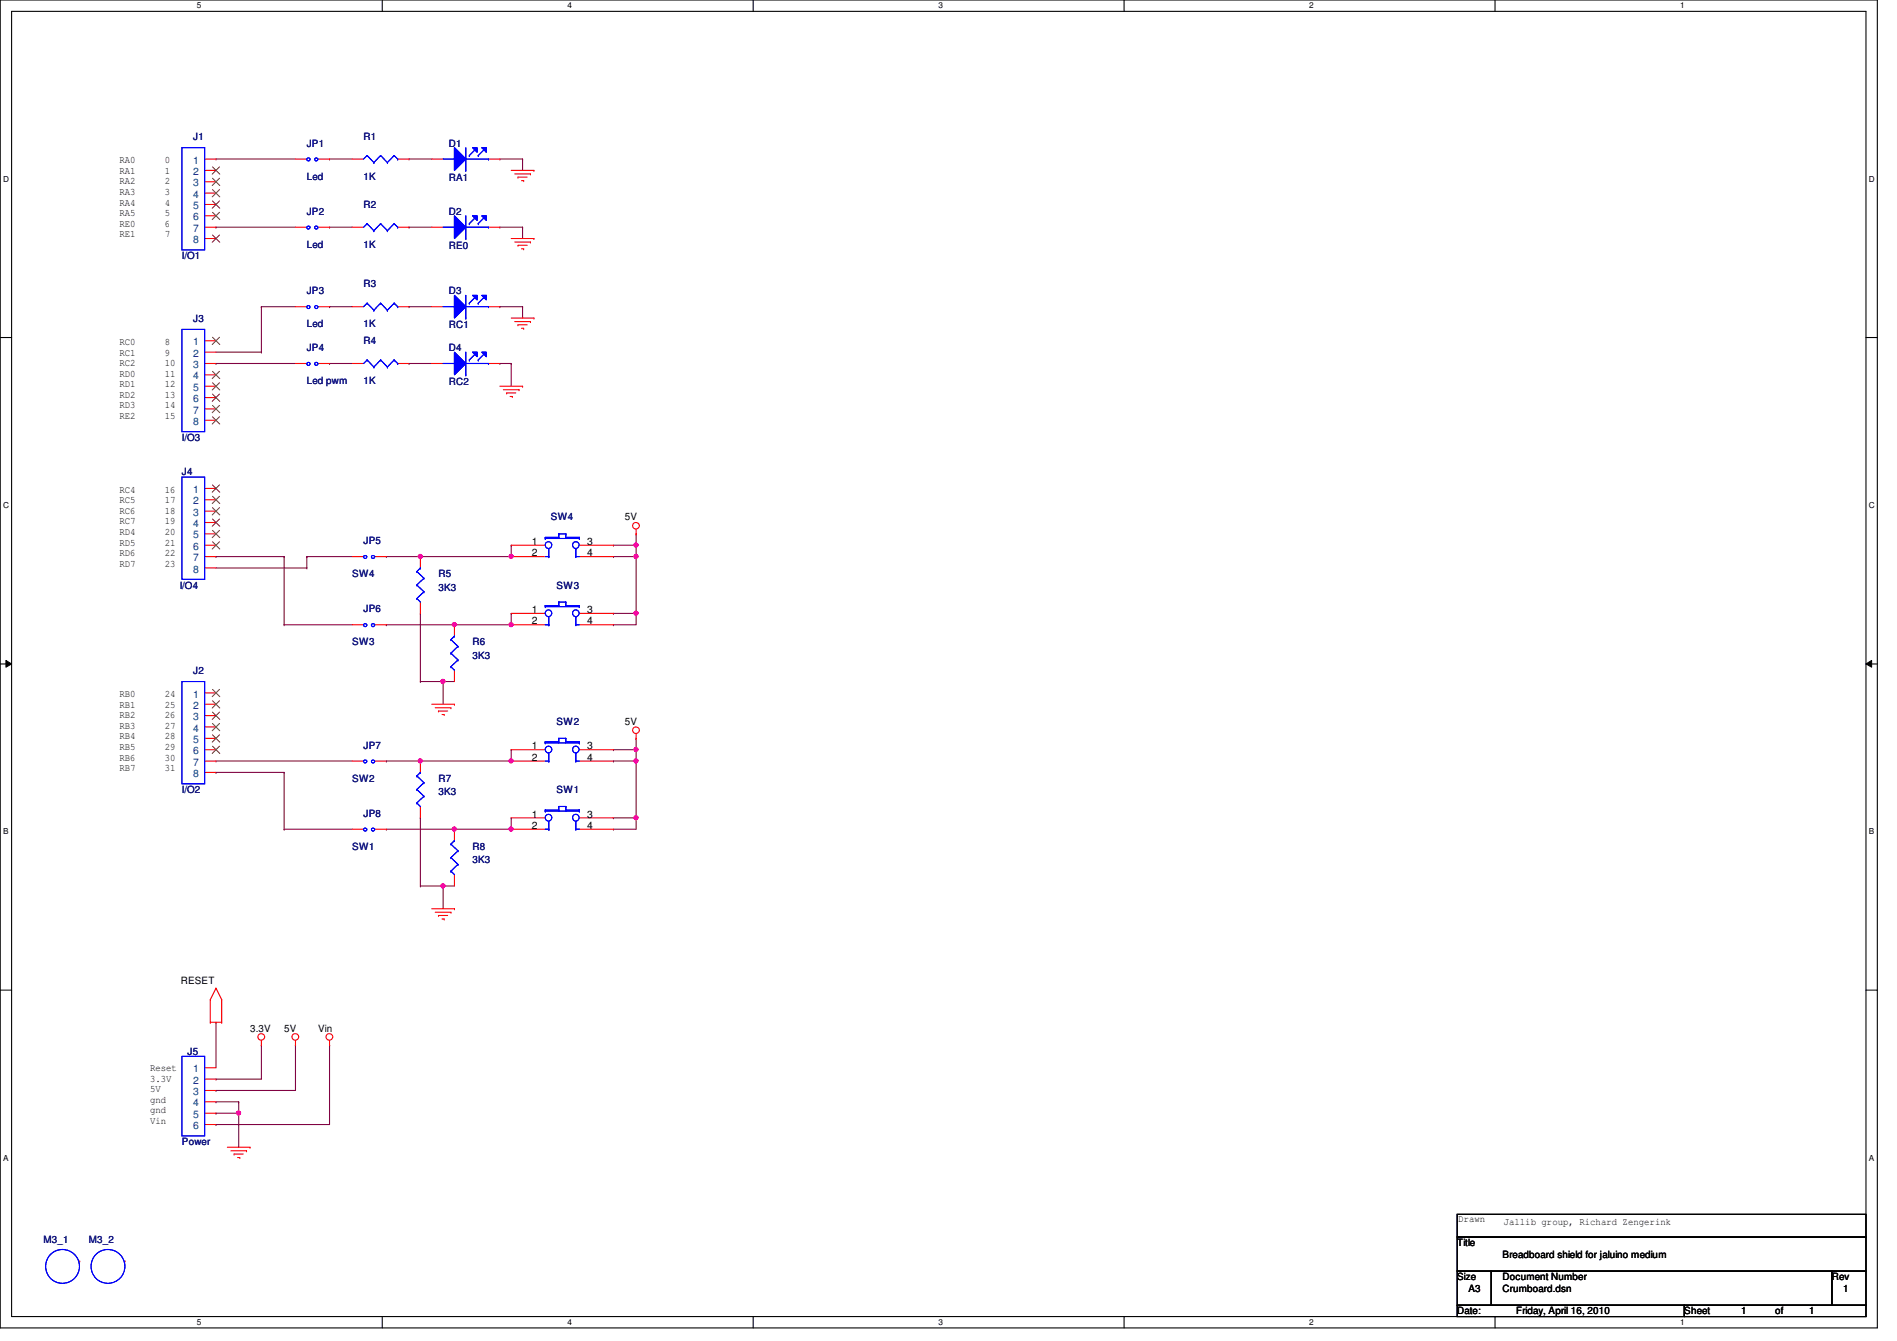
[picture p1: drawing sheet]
<svg xmlns="http://www.w3.org/2000/svg" width="297mm" height="210mm" viewBox="0 0 297 210" stroke-linecap="round" stroke-linejoin="round" font-family="sans-serif">
<path d="M0 0h294v207.9h-294zM1.8 1.8h290.4v204.3h-290.4z" fill="none" stroke="#000" stroke-width=".17"/>
<g fill="#fff">
<path d="M30.8 .2h.7v1.4h-.7z"/>
<path d="M30.8 206.2h.7v1.4h-.7z"/>
</g>
<path d="M59.9 0v1.8M59.9 206.1v1.8" fill="none" stroke="#000" stroke-width=".17"/>
<g fill="#fff">
<path d="M88.9 .2h.6v1.4h-.6z"/>
<path d="M88.9 206.2h.6v1.4h-.6z"/>
</g>
<path d="M117.9 0v1.8M117.9 206.1v1.8" fill="none" stroke="#000" stroke-width=".17"/>
<g fill="#fff">
<path d="M146.9 .2h.7v1.4h-.7z"/>
<path d="M146.9 206.2h.7v1.4h-.7z"/>
</g>
<path d="M176 0v1.8M176 206.1v1.8" fill="none" stroke="#000" stroke-width=".17"/>
<g fill="#fff">
<path d="M205 .2h.7v1.4h-.7z"/>
<path d="M205 206.2h.7v1.4h-.7z"/>
</g>
<path d="M234.1 0v1.8M234.1 206.1v1.8" fill="none" stroke="#000" stroke-width=".17"/>
<g fill="#fff">
<path d="M263.1 .2h.7v1.4h-.7z"/>
<path d="M263.1 206.2h.7v1.4h-.7z"/>
<path d="M.5 27.3h.9v1.4h-.9z"/>
<path d="M292.6 27.3h.9v1.4h-.9z"/>
<path d="M.5 78.4h.9v1.4h-.9z"/>
<path d="M292.6 78.4h.9v1.4h-.9z"/>
</g>
<path d="M0 52.8h1.8M292.2 52.8h1.8" fill="none" stroke="#000" stroke-width=".17"/>
<g fill="#fff">
<path d="M.5 129.5h.8v1.4h-.8z"/>
<path d="M292.6 129.5h.9v1.4h-.9z"/>
</g>
<path d="M0 103.9h1.8M292.2 103.9h1.8" fill="none" stroke="#000" stroke-width=".17"/>
<path d="M.9 103.4l.9 .5-.9 .5zM292.2 103.9l.9-.5v1z" fill="#000"/>
<path d="M.9 103.4l.9 .5-.9 .5zM292.2 103.9l.9-.5v1z" fill="none" stroke="#000" stroke-width=".16"/>
<g fill="#fff">
<path d="M.5 180.5h.8v1.4h-.8z"/>
<path d="M292.6 180.5h.9v1.4h-.9z"/>
</g>
<path d="M0 155h1.8M292.2 155h1.8" fill="none" stroke="#000" stroke-width=".17"/>
<path d="M33.8 172.5h.1M33.8 172.5h3.6M37.4 174.2h.1M37.4 174.2v5.4" fill="none" stroke="#800040" stroke-width=".17"/>
<circle cx="37.4" cy="174.2" r=".32" fill="#f0f"/>
<circle cx="37.4" cy="174.2" r=".32" fill="none" stroke="#f0f" stroke-width=".17"/>
<g fill="none" stroke="#800040" stroke-width=".17">
<path d="M33.8 24.9h.1M33.8 24.9h12.5M51.6 24.9h.1M51.6 24.9h3.6M64 24.9h.1M64 24.9h3.6M78.3 24.9h.1M78.3 24.9h3.5M81.8 24.9h.1M81.8 24.9v1.8M33.8 56.9h.1M33.8 56.9h12.5"/>
<path d="M51.6 56.9h.1M51.6 56.9h3.6M64 56.9h.1M64 56.9h3.6M78.3 56.9h.1M78.3 56.9h1.7M80 56.9h.1M80 56.9v3.6M96.1 96h.1M96.1 96h3.5M99.6 96h.1M99.6 96v1.8"/>
<path d="M33.8 174.2h.1M33.8 170.7h.1M33.8 168.9h.1M33.8 176h.1M33.8 160h.1M33.8 160v7.1M37.4 172.5h.1M37.4 172.5v1.7h-3.6M40.9 163.6h.1M40.9 163.6v5.3h-7.1M46.3 163.6h.1M46.3 163.6v7.1h-12.5"/>
<path d="M51.6 163.6h.1M51.6 163.6v12.4h-17.8"/>
</g>
<circle cx="99.6" cy="96" r=".32" fill="#f0f"/>
<circle cx="99.6" cy="96" r=".32" fill="none" stroke="#f0f" stroke-width=".17"/>
<path d="M96.1 97.8h.1M96.1 87.1h.1M96.1 85.3h.1M96.1 97.8h3.5M96.1 87.1h3.5M96.1 85.3h3.5M99.6 87.1h.1M99.6 85.3h.1M99.6 85.3v10.7" fill="none" stroke="#800040" stroke-width=".17"/>
<circle cx="99.6" cy="87.1" r=".32" fill="#f0f"/>
<circle cx="99.6" cy="87.1" r=".32" fill="none" stroke="#f0f" stroke-width=".17"/>
<circle cx="99.6" cy="85.3" r=".32" fill="#f0f"/>
<circle cx="99.6" cy="85.3" r=".32" fill="none" stroke="#f0f" stroke-width=".17"/>
<path d="M71.2 97.8h.1M80 96h.1M80 96v1.8h-8.8" fill="none" stroke="#800040" stroke-width=".17"/>
<circle cx="80" cy="97.8" r=".32" fill="#f0f"/>
<circle cx="80" cy="97.8" r=".32" fill="none" stroke="#f0f" stroke-width=".17"/>
<circle cx="71.1" cy="97.8" r=".32" fill="#f0f"/>
<circle cx="71.1" cy="97.8" r=".32" fill="none" stroke="#f0f" stroke-width=".17"/>
<path d="M65.8 87.1h.1M80 85.3h.1M80 85.3v1.8h-14.2" fill="none" stroke="#800040" stroke-width=".17"/>
<circle cx="80" cy="87.1" r=".32" fill="#f0f"/>
<circle cx="80" cy="87.1" r=".32" fill="none" stroke="#f0f" stroke-width=".17"/>
<circle cx="65.8" cy="87.1" r=".32" fill="#f0f"/>
<circle cx="65.8" cy="87.1" r=".32" fill="none" stroke="#f0f" stroke-width=".17"/>
<g fill="none" stroke="#800040" stroke-width=".17">
<path d="M33.8 87.1h.1M33.8 87.1h10.7M44.5 97.8h.1M44.5 87.1h.1M44.5 97.8h10.7M44.5 87.1v10.7M60.5 97.8h.1M60.5 87.1h.1M60.5 97.8h10.7M60.5 87.1h5.3M65.8 96h.1M65.8 96v10.7"/>
<path d="M65.8 106.7h.1M65.8 106.7h3.6M69.4 106.7h.1M69.4 106.7v3.5"/>
</g>
<circle cx="69.4" cy="106.7" r=".32" fill="#f0f"/>
<circle cx="69.4" cy="106.7" r=".32" fill="none" stroke="#f0f" stroke-width=".17"/>
<g fill="none" stroke="#800040" stroke-width=".17">
<path d="M33.8 35.6h.1M33.8 35.6h12.5M51.6 35.6h.1M51.6 35.6h3.6M64 35.6h.1M64 35.6h3.6M78.3 35.6h.1M78.3 35.6h3.5M81.8 35.6h.1M81.8 35.6v1.7M33.8 55.1h7.1M40.9 48h.1"/>
<path d="M40.9 55.1h.1M40.9 48h5.4M40.9 48v7.1M51.6 48h.1M51.6 48h3.6M64 48h.1M64 48h3.6M78.3 48h.1M78.3 48h3.5M81.8 48h.1M81.8 48v1.8M99.6 83.6h.1"/>
<path d="M99.6 83.6v1.7M69.4 106.7h.1M69.4 106.7h1.8M96.1 128h.1M96.1 128h3.5M99.6 128h.1M99.6 128v1.8"/>
</g>
<circle cx="99.6" cy="128" r=".32" fill="#f0f"/>
<circle cx="99.6" cy="128" r=".32" fill="none" stroke="#f0f" stroke-width=".17"/>
<path d="M96.1 119.1h.1M96.1 117.3h.1M96.1 119.1h3.5M96.1 117.3h3.5M99.6 119.1h.1M99.6 117.3h.1M99.6 117.3v10.7M96.1 129.8h.1M96.1 129.8h3.5" fill="none" stroke="#800040" stroke-width=".17"/>
<circle cx="99.6" cy="119.1" r=".32" fill="#f0f"/>
<circle cx="99.6" cy="119.1" r=".32" fill="none" stroke="#f0f" stroke-width=".17"/>
<circle cx="99.6" cy="117.3" r=".32" fill="#f0f"/>
<circle cx="99.6" cy="117.3" r=".32" fill="none" stroke="#f0f" stroke-width=".17"/>
<path d="M71.2 129.8h.1M80 128h.1M80 128v1.8h-8.8" fill="none" stroke="#800040" stroke-width=".17"/>
<circle cx="80" cy="129.8" r=".32" fill="#f0f"/>
<circle cx="80" cy="129.8" r=".32" fill="none" stroke="#f0f" stroke-width=".17"/>
<circle cx="71.1" cy="129.8" r=".32" fill="#f0f"/>
<circle cx="71.1" cy="129.8" r=".32" fill="none" stroke="#f0f" stroke-width=".17"/>
<path d="M65.8 119.1h.1M80 117.3h.1M80 117.3v1.8h-14.2" fill="none" stroke="#800040" stroke-width=".17"/>
<circle cx="80" cy="119.1" r=".32" fill="#f0f"/>
<circle cx="80" cy="119.1" r=".32" fill="none" stroke="#f0f" stroke-width=".17"/>
<circle cx="65.8" cy="119.1" r=".32" fill="#f0f"/>
<circle cx="65.8" cy="119.1" r=".32" fill="none" stroke="#f0f" stroke-width=".17"/>
<g fill="none" stroke="#800040" stroke-width=".17">
<path d="M33.8 119.1h.1M33.8 119.1h21.4M60.5 119.1h.1M60.5 119.1h5.3M33.8 120.9h.1M33.8 120.9h10.7M44.5 129.8h.1M44.5 120.9h.1M44.5 129.8h10.7M44.5 120.9v8.9M60.5 129.8h.1M60.5 129.8h10.7"/>
<path d="M65.8 128h.1M65.8 138.7h.1M65.8 128v10.7M65.8 138.7h3.6M69.4 138.7h.1M69.4 138.7v3.5"/>
</g>
<circle cx="69.4" cy="138.7" r=".32" fill="#f0f"/>
<circle cx="69.4" cy="138.7" r=".32" fill="none" stroke="#f0f" stroke-width=".17"/>
<path d="M33.8 88.9h14.2M48 88.9h.1M48 87.1h.1M48 87.1v1.8M48 87.1h7.2M99.6 115.6h.1M99.6 115.6v1.7M69.4 138.7h.1M69.4 138.7h1.8" fill="none" stroke="#800040" stroke-width=".17"/>
<g fill="none" stroke="#f00" stroke-width=".17">
<path d="M46.3 35.6h1.7M49.8 35.6h1.8M80 26.7h3.6M80 37.3h3.6M80.6 27.2h2.5M80.6 37.9h2.5M81.1 27.7h.1M81.1 38.4h.1M81.1 27.7h1.4M81.1 38.4h1.4M81.7 28.3h.3M81.7 38.9h.3"/>
<path d="M82 28.3h.1M82 38.9h.1M83.1 27.2h.1M83.1 37.9h.1M83.6 26.7h.1M83.6 37.3h.1M67.6 48h1.8M76.5 48h1.8M80 49.8h3.6M80.6 50.3h2.5M81.1 50.8h.1M81.1 50.8h1.4"/>
<path d="M81.7 51.4h.3M82 51.4h.1M83.1 50.3h.1M83.6 49.8h.1M78.3 60.5h3.5M78.8 61h2.5M79.3 61.5h.1M79.3 61.5h1.5M79.9 62.1h.3M80.2 62.1h.1M81.3 61h.1M81.8 60.5h.1"/>
<path d="M99.6 83.6h.1M99.6 82.8v.8M67.6 110.2h3.6M68.2 110.8h2.4M68.7 111.3h.1M68.7 111.3h1.4M69.2 111.8h.3M69.5 111.8h.1M70.6 110.8h.1M71.2 110.2h.1M99.6 115.6h.1M99.6 114.9v.7"/>
<path d="M32.9 156.5h.1M32.9 156.5v3.5M33.8 154.7h.1M33.8 154.7l-.9 1.8M33.8 154.7l.9 1.8M34.7 156.5h.1M34.7 156.5v3.5M67.6 142.2h3.6M68.2 142.8h2.4M68.7 143.3h.1M68.7 143.3h1.4M69.2 143.8h.3"/>
<path d="M69.5 143.8h.1M70.6 142.8h.1M71.2 142.2h.1M32.9 160h.1M32.9 160h1.8M34.7 160h.1M35.6 179.6h3.6M39.2 179.6h.1M40.9 163.6h.1M40.9 162.9v.7M46.3 163.6h.1M46.3 162.9v.7"/>
<path d="M51.6 163.6h.1M51.6 162.9v.7M12.5 197.4h.1M36.1 180.1h2.5M36.7 180.6h.1M36.7 180.6h1.4M37.2 181.2h.3M37.5 181.2h.1M38.6 180.1h.1"/>
<circle cx="99.6" cy="82.3" r=".52"/>
<circle cx="99.6" cy="114.3" r=".52"/>
<circle cx="40.9" cy="162.3" r=".52"/>
<circle cx="46.3" cy="162.3" r=".52"/>
<circle cx="51.6" cy="162.3" r=".52"/>
</g>
<path d="M228.2 190.1h64v3.5h-64zM228.2 193.6h64v5.4h-64zM228.2 199h5.3v5.3h-5.3zM233.5 199h53.3v5.3h-53.3zM286.8 199h5.4v5.3h-5.4zM228.2 204.3h35.5v1.8h-35.5zM263.7 204.3h28.5v1.8h-28.5z" fill="none" stroke="#000" stroke-width=".17"/>
<g fill="none" stroke="#00f" stroke-width=".17">
<circle cx="48.3" cy="35.6" r=".25"/>
<circle cx="49.5" cy="35.6" r=".25"/>
<circle cx="9.8" cy="198.2" r="2.65"/>
</g>
<path d="M71.2 46.2l1.7 1.8-1.7 1.8z" fill="#00f"/>
<path d="M71.2 46.2l1.7 1.8-1.7 1.8z" fill="none" stroke="#00f" stroke-width=".17"/>
<path d="M74 46.2h.7v.7z" fill="#00f"/>
<path d="M74 46.2h.7v.7z" fill="none" stroke="#00f" stroke-width=".17"/>
<path d="M75.4 46.2h.8v.7z" fill="#00f"/>
<path d="M69.4 48h1.8M71.2 48h.1M72.9 49.8h.1M72.9 46.2v3.6M72.9 48h3.6M73.5 47.5h.1M74.4 46.6l-.9 .9M74.9 47.5h.1M75.4 46.2h.8v.7zM75.8 46.6l-.9 .9M76.5 48h.1" fill="none" stroke="#00f" stroke-width=".17"/>
<path d="M71.2 46.2l1.7 1.8-1.7 1.8z" fill="#00f"/>
<path d="M71.2 46.2l1.7 1.8-1.7 1.8z" fill="none" stroke="#00f" stroke-width=".17"/>
<path d="M74 46.2h.7v.7z" fill="#00f"/>
<path d="M74 46.2h.7v.7z" fill="none" stroke="#00f" stroke-width=".17"/>
<path d="M75.4 46.2h.8v.7z" fill="#00f"/>
<g fill="none" stroke="#00f" stroke-width=".17">
<path d="M28.5 23.1h3.5v16h-3.5zM57.5 24.3h.1M57.5 24.3l-.6 .6M57.5 24.3l1 1.1M58.5 25.4h.1M59.6 24.3h.1M59.6 24.3l-1.1 1.1M59.6 24.3l1.1 1.1M60.7 25.4h.1M61.7 24.3h.1M61.7 24.3l-1 1.1M61.7 24.3l.6 .6"/>
<path d="M62.3 24.9h.1M57.5 56.3h.1M57.5 47.5h.1M57.5 56.3l-.6 .6M57.5 56.3l1 1.1M57.5 47.5l-.6 .5M57.5 47.5l1 1.1M58.5 57.4h.1M58.5 48.6h.1M59.6 56.3h.1M59.6 47.5h.1M59.6 56.3l-1.1 1.1"/>
<path d="M59.6 56.3l1.1 1.1M59.6 47.5l-1.1 1.1M59.6 47.5l1.1 1.1M60.7 57.4h.1M60.7 48.6h.1M61.7 56.3h.1M61.7 47.5h.1M61.7 56.3l-1 1.1M61.7 56.3l.6 .6M61.7 47.5l-1 1.1M61.7 47.5l.6 .5M62.3 56.9h.1"/>
<path d="M62.3 48h.1M69.4 48h1.8M71.2 48h.1M72.9 49.8h.1M72.9 46.2v3.6M72.9 48h3.6M73.5 47.5h.1M74.4 46.6l-.9 .9M74.9 47.5h.1M75.4 46.2h.8v.7zM75.8 46.6l-.9 .9M76.5 48h.1"/>
<path d="M71.2 99.6h.1M71.2 99.6l-.6 .5M85.4 94.8h.1M85.4 95h.1M85.4 84.1h.1M85.4 84.3h.1M85.4 95h5.3M85.4 94.8h2.1M85.4 84.1v.2M85.4 94.8v.2M85.4 97.8h.5M85.4 84.3h5.3"/>
<path d="M85.4 84.1h2.1M85.4 87.1h.5M85.9 97.8h.1M85.9 87.1h.1M85.9 85.9v1.2M85.9 96.6v1.2M87.5 94.2h.1M87.5 94.8h.1M87.5 83.6h.1M87.5 84.1h.1M87.5 94.2h1.1M87.5 83.6v.5"/>
<path d="M87.5 94.2v.6M87.5 83.6h1.1M88.6 94.8h.1M88.6 94.2h.1M88.6 84.1h.1M88.6 83.6h.1M88.6 94.8h2.1M88.6 83.6v.5M88.6 94.2v.6M88.6 84.1h2.1M90.2 97.8h.1M90.2 96.6h.1"/>
<path d="M90.2 87.1h.1M90.2 85.9h.1M90.2 97.8h.5M90.2 85.9v1.2M90.2 96.6v1.2M90.2 87.1h.5M90.7 95h.1M90.7 94.8h.1M90.7 84.3h.1M90.7 84.1h.1M90.7 84.1v.2M90.7 94.8v.2"/>
<path d="M28.5 106.7h3.5v16h-3.5zM70.6 104.4h.1M70.6 102.2h.1M70.6 100.1h.1M70.6 104.4l.6 .5M70.6 102.2l1.1 1.1M70.6 100.1l1.1 1.1M71.7 103.3h.1M71.7 101.2h.1M71.7 103.3l-1.1 1.1M71.7 101.2l-1.1 1M65.3 125.7h.1"/>
<path d="M65.3 123.6h.1M65.3 121.5h.1M65.3 125.7l.5 .5M65.3 123.6l1.1 1M65.3 121.5l1.1 1M65.8 120.9h.1M65.8 120.9l-.5 .6M66.4 124.6h.1M66.4 122.5h.1M66.4 124.6l-1.1 1.1M66.4 122.5l-1.1 1.1M28.5 165.4h3.5v12.4h-3.5z"/>
<circle cx="48.3" cy="24.9" r=".25"/>
<circle cx="49.5" cy="24.9" r=".25"/>
<circle cx="48.3" cy="56.9" r=".25"/>
<circle cx="49.5" cy="56.9" r=".25"/>
<circle cx="57.2" cy="87.2" r=".25"/>
<circle cx="57.2" cy="97.8" r=".25"/>
<circle cx="58.4" cy="97.8" r=".25"/>
<circle cx="58.4" cy="87.2" r=".25"/>
<circle cx="85.9" cy="96" r=".52"/>
<circle cx="85.9" cy="85.3" r=".52"/>
<circle cx="90.2" cy="96" r=".52"/>
<circle cx="90.2" cy="85.3" r=".52"/>
<circle cx="57.2" cy="119.2" r=".25"/>
<circle cx="58.4" cy="119.2" r=".25"/>
<circle cx="16.9" cy="198.2" r="2.65"/>
</g>
<g fill="none" stroke="#f00" stroke-width=".17">
<path d="M32 24.9h1.8M32 26.7h1.8M32 28.4h1.8M32 30.2h1.8M32 32h1.8M32 33.8h1.8M32 35.6h1.8M32 37.3h1.8M46.3 24.9h1.7M49.8 24.9h1.8M55.2 24.9h1.7M62.3 24.9h1.7"/>
<path d="M67.6 35.6h1.8M76.5 35.6h1.8M46.3 56.9h1.7M49.8 56.9h1.8M55.2 56.9h1.7M55.2 48h1.7M62.3 56.9h1.7M62.3 48h1.7M55.2 87.1h1.7M55.2 97.8h1.7M58.7 87.1h1.8M58.7 97.8h1.8"/>
<path d="M71.2 97.8v1.8M80 87.1h5.4M80 97.8h5.4M80 96h5.4M80 85.3h5.4M90.7 87.1h5.4M90.7 97.8h5.4M90.7 96h5.4M90.7 85.3h5.4M32 108.5h1.8M32 110.2h1.8M32 112h1.8"/>
<path d="M32 113.8h1.8M32 115.6h1.8M32 117.3h1.8M32 119.1h1.8M55.2 119.1h1.7M58.7 119.1h1.8M65.8 119.1v1.8M71.2 104.9v1.8M32 120.9h1.8M65.8 126.2v1.8M32 167.1h1.8M32 168.9h1.8"/>
<path d="M32 170.7h1.8M32 172.5h1.8M32 174.2h1.8M32 176h1.8M19.6 197.4h.1"/>
</g>
<g fill="none" stroke="#804000" stroke-width=".16">
<path d="M33.3 26.1l1.1 1.2M33.3 27.9l1.1 1.1M33.3 29.7l1.1 1.1M33.3 31.5l1.1 1.1M33.3 33.2l1.1 1.2M33.3 36.8l1.1 1.1M34.4 26.1l-1.2 1.2M34.4 27.9l-1.2 1.1M34.4 29.7l-1.2 1.1M34.4 31.5l-1.2 1.1M34.4 33.2l-1.2 1.2M34.4 36.8l-1.2 1.1"/>
<path d="M33.3 107.9l1.1 1.2M33.3 109.7l1.1 1.1M33.3 111.5l1.1 1.1M33.3 113.2l1.1 1.2M33.3 115l1.1 1.2M33.3 116.8l1.1 1.1M34.4 107.9l-1.2 1.2M34.4 109.7l-1.2 1.1M34.4 111.5l-1.2 1.1M34.4 113.2l-1.2 1.2M34.4 115l-1.2 1.2M34.4 116.8l-1.2 1.1"/>
</g>
<path d="M71.2 33.8l1.7 1.8-1.7 1.7z" fill="#00f"/>
<path d="M71.2 33.8l1.7 1.8-1.7 1.7z" fill="none" stroke="#00f" stroke-width=".17"/>
<path d="M74 33.8h.7v.7z" fill="#00f"/>
<path d="M74 33.8h.7v.7z" fill="none" stroke="#00f" stroke-width=".17"/>
<path d="M75.4 33.8h.8v.7z" fill="#00f"/>
<path d="M69.4 35.6h1.8M71.2 35.6h.1M72.9 37.3h.1M72.9 33.8v3.5M72.9 35.6h3.6M73.5 35h.1M74.4 34.1l-.9 .9M74.9 35h.1M75.4 33.8h.8v.7zM75.8 34.1l-.9 .9M76.5 35.6h.1" fill="none" stroke="#00f" stroke-width=".17"/>
<path d="M71.2 33.8l1.7 1.8-1.7 1.7z" fill="#00f"/>
<path d="M71.2 33.8l1.7 1.8-1.7 1.7z" fill="none" stroke="#00f" stroke-width=".17"/>
<path d="M74 33.8h.7v.7z" fill="#00f"/>
<path d="M74 33.8h.7v.7z" fill="none" stroke="#00f" stroke-width=".17"/>
<path d="M75.4 33.8h.8v.7z" fill="#00f"/>
<g fill="none" stroke="#00f" stroke-width=".17">
<path d="M69.4 35.6h1.8M71.2 35.6h.1M72.9 37.3h.1M72.9 33.8v3.5M72.9 35.6h3.6M73.5 35h.1M74.4 34.1l-.9 .9M74.9 35h.1M75.4 33.8h.8v.7zM75.8 34.1l-.9 .9M76.5 35.6h.1M28.5 74.7h3.5v16h-3.5z"/>
<path d="M65.3 93.7h.1M65.3 91.6h.1M65.3 89.5h.1M65.3 93.7l.5 .5M65.3 91.6l1.1 1M65.3 89.5l1.1 1M65.8 88.9h.1M65.8 88.9l-.5 .6M66.4 92.6h.1M66.4 90.5h.1M66.4 92.6l-1.1 1.1M66.4 90.5l-1.1 1.1"/>
<path d="M70.6 136.4h.1M70.6 134.2h.1M70.6 132.1h.1M70.6 136.4l.6 .5M70.6 134.2l1.1 1.1M70.6 132.1l1.1 1.1M71.2 131.6h.1M71.2 131.6l-.6 .5M71.7 135.3h.1M71.7 133.2h.1M71.7 135.3l-1.1 1.1M71.7 133.2l-1.1 1"/>
<circle cx="48.3" cy="48.1" r=".25"/>
<circle cx="49.5" cy="48.1" r=".25"/>
<circle cx="57.2" cy="129.8" r=".25"/>
<circle cx="58.4" cy="129.8" r=".25"/>
</g>
<g fill="none" stroke="#f00" stroke-width=".17">
<path d="M46.3 48h1.7M49.8 48h1.8M67.6 56.9h1.8M76.5 56.9h1.8M32 76.5h1.8M32 78.2h1.8M32 80h1.8M32 81.8h1.8M32 83.6h1.8M32 85.3h1.8M32 87.1h1.8M32 88.9h1.8"/>
<path d="M65.8 87.1v1.8M65.8 94.2v1.8M55.2 129.8h1.7M58.7 129.8h1.8M71.2 129.8v1.8M71.2 136.9v1.8"/>
</g>
<path d="M33.3 75.9l1.1 1.1M33.3 77.7l1.1 1.1M33.3 79.5l1.1 1.1M34.4 75.9l-1.2 1.1M34.4 77.7l-1.2 1.1M34.4 79.5l-1.2 1.1M33.3 81.2l1.1 1.2M33.3 83l1.1 1.2M33.3 84.8l1.1 1.1M34.4 81.2l-1.2 1.2M34.4 83l-1.2 1.2M34.4 84.8l-1.2 1.1" fill="none" stroke="#804000" stroke-width=".16"/>
<path d="M71.2 55.1l1.7 1.8-1.7 1.8z" fill="#00f"/>
<path d="M71.2 55.1l1.7 1.8-1.7 1.8z" fill="none" stroke="#00f" stroke-width=".17"/>
<path d="M74 55.1h.7v.7z" fill="#00f"/>
<path d="M74 55.1h.7v.7z" fill="none" stroke="#00f" stroke-width=".17"/>
<path d="M75.4 55.1h.8v.7z" fill="#00f"/>
<path d="M69.4 56.9h1.8M71.2 56.9h.1M72.9 58.7h.1M72.9 55.1v3.6M72.9 56.9h3.6M73.5 56.3h.1M74.4 55.5l-.9 .8M74.9 56.3h.1M75.4 55.1h.8v.7zM75.8 55.5l-.9 .8M76.5 56.9h.1" fill="none" stroke="#00f" stroke-width=".17"/>
<path d="M71.2 55.1l1.7 1.8-1.7 1.8z" fill="#00f"/>
<path d="M71.2 55.1l1.7 1.8-1.7 1.8z" fill="none" stroke="#00f" stroke-width=".17"/>
<path d="M74 55.1h.7v.7z" fill="#00f"/>
<path d="M74 55.1h.7v.7z" fill="none" stroke="#00f" stroke-width=".17"/>
<path d="M75.4 55.1h.8v.7z" fill="#00f"/>
<g fill="none" stroke="#00f" stroke-width=".17">
<path d="M57.5 35h.1M57.5 35l-.6 .6M57.5 35l1 1.1M58.5 36.1h.1M59.6 35h.1M59.6 35l-1.1 1.1M59.6 35l1.1 1.1M60.7 36.1h.1M61.7 35h.1M61.7 35l-1 1.1M61.7 35l.6 .6M62.3 35.6h.1"/>
<path d="M28.5 51.6h3.5v16h-3.5zM69.4 56.9h1.8M71.2 56.9h.1M72.9 58.7h.1M72.9 55.1v3.6M72.9 56.9h3.6M73.5 56.3h.1M74.4 55.5l-.9 .8M74.9 56.3h.1M75.4 55.1h.8v.7zM75.8 55.5l-.9 .8M76.5 56.9h.1"/>
</g>
<path d="M55.2 35.6h1.7M62.3 35.6h1.7M67.6 24.9h1.8M76.5 24.9h1.8M32 53.3h1.8M32 55.1h1.8M32 56.9h1.8M32 58.7h1.8M32 60.5h1.8M32 62.2h1.8M32 64h1.8M32 65.8h1.8" fill="none" stroke="#f00" stroke-width=".17"/>
<path d="M33.3 52.8l1.1 1.1M33.3 58.1l1.1 1.2M33.3 59.9l1.1 1.1M34.4 52.8l-1.2 1.1M34.4 58.1l-1.2 1.2M34.4 59.9l-1.2 1.1M33.3 61.7l1.1 1.1M33.3 63.5l1.1 1.1M33.3 65.2l1.1 1.2M34.4 61.7l-1.2 1.1M34.4 63.5l-1.2 1.1M34.4 65.2l-1.2 1.2" fill="none" stroke="#804000" stroke-width=".16"/>
<path d="M71.2 23.1l1.7 1.8-1.7 1.8z" fill="#00f"/>
<path d="M71.2 23.1l1.7 1.8-1.7 1.8z" fill="none" stroke="#00f" stroke-width=".17"/>
<path d="M74 23.1h.7v.7z" fill="#00f"/>
<path d="M74 23.1h.7v.7z" fill="none" stroke="#00f" stroke-width=".17"/>
<path d="M75.4 23.1h.8v.7z" fill="#00f"/>
<path d="M69.4 24.9h1.8M71.2 24.9h.1M72.9 26.7h.1M72.9 23.1v3.6M72.9 24.9h3.6M73.5 24.3h.1M74.4 23.5l-.9 .8M74.9 24.3h.1M75.4 23.1h.8v.7zM75.8 23.5l-.9 .8M76.5 24.9h.1" fill="none" stroke="#00f" stroke-width=".17"/>
<path d="M71.2 23.1l1.7 1.8-1.7 1.8z" fill="#00f"/>
<path d="M71.2 23.1l1.7 1.8-1.7 1.8z" fill="none" stroke="#00f" stroke-width=".17"/>
<path d="M74 23.1h.7v.7z" fill="#00f"/>
<path d="M74 23.1h.7v.7z" fill="none" stroke="#00f" stroke-width=".17"/>
<path d="M75.4 23.1h.8v.7z" fill="#00f"/>
<g fill="none" stroke="#00f" stroke-width=".17">
<path d="M69.4 24.9h1.8M71.2 24.9h.1M72.9 26.7h.1M72.9 23.1v3.6M72.9 24.9h3.6M73.5 24.3h.1M74.4 23.5l-.9 .8M74.9 24.3h.1M75.4 23.1h.8v.7zM75.8 23.5l-.9 .8M76.5 24.9h.1M85.4 116.1h.1"/>
<path d="M85.4 116.3h.1M85.4 116.1v.2M85.4 116.3h5.3M85.4 116.1h2.1M85.4 119.1h.5M85.9 119.1h.1M85.9 117.9v1.2M87.5 115.6h.1M87.5 116.1h.1M87.5 115.6v.5M87.5 115.6h1.1M88.6 116.1h.1"/>
<path d="M88.6 115.6h.1M88.6 115.6v.5M88.6 116.1h2.1M90.2 119.1h.1M90.2 117.9h.1M90.2 117.9v1.2M90.2 119.1h.5M90.7 116.3h.1M90.7 116.1h.1M90.7 116.1v.2M85.4 126.8h.1M85.4 127h.1"/>
<path d="M85.4 127h5.3M85.4 126.8h2.1M85.4 126.8v.2M85.4 129.8h.5M85.9 129.8h.1M85.9 128.6v1.2M87.5 126.2h.1M87.5 126.8h.1M87.5 126.2h1.1M87.5 126.2v.6M88.6 126.8h.1M88.6 126.2h.1"/>
<path d="M88.6 126.8h2.1M88.6 126.2v.6M90.2 129.8h.1M90.2 128.6h.1M90.2 129.8h.5M90.2 128.6v1.2M90.7 127h.1M90.7 126.8h.1M90.7 126.8v.2"/>
<circle cx="85.9" cy="117.3" r=".52"/>
<circle cx="90.2" cy="117.3" r=".52"/>
<circle cx="85.9" cy="128" r=".52"/>
<circle cx="90.2" cy="128" r=".52"/>
</g>
<path d="M80 117.3h5.4M80 119.1h5.4M90.7 117.3h5.4M90.7 119.1h5.4M80 128h5.4M80 129.8h5.4M90.7 128h5.4M90.7 129.8h5.4" fill="none" stroke="#f00" stroke-width=".17"/>
<circle cx="37.4" cy="174.2" r=".32" fill="#f0f"/>
<circle cx="37.4" cy="174.2" r=".32" fill="none" stroke="#f0f" stroke-width=".17"/>
<circle cx="99.6" cy="96" r=".32" fill="#f0f"/>
<circle cx="99.6" cy="96" r=".32" fill="none" stroke="#f0f" stroke-width=".17"/>
<circle cx="99.6" cy="87.1" r=".32" fill="#f0f"/>
<circle cx="99.6" cy="87.1" r=".32" fill="none" stroke="#f0f" stroke-width=".17"/>
<circle cx="99.6" cy="85.3" r=".32" fill="#f0f"/>
<circle cx="99.6" cy="85.3" r=".32" fill="none" stroke="#f0f" stroke-width=".17"/>
<circle cx="80" cy="97.8" r=".32" fill="#f0f"/>
<circle cx="80" cy="97.8" r=".32" fill="none" stroke="#f0f" stroke-width=".17"/>
<circle cx="71.1" cy="97.8" r=".32" fill="#f0f"/>
<circle cx="71.1" cy="97.8" r=".32" fill="none" stroke="#f0f" stroke-width=".17"/>
<circle cx="80" cy="87.1" r=".32" fill="#f0f"/>
<circle cx="80" cy="87.1" r=".32" fill="none" stroke="#f0f" stroke-width=".17"/>
<circle cx="65.8" cy="87.1" r=".32" fill="#f0f"/>
<circle cx="65.8" cy="87.1" r=".32" fill="none" stroke="#f0f" stroke-width=".17"/>
<circle cx="69.4" cy="106.7" r=".32" fill="#f0f"/>
<circle cx="69.4" cy="106.7" r=".32" fill="none" stroke="#f0f" stroke-width=".17"/>
<circle cx="99.6" cy="128" r=".32" fill="#f0f"/>
<circle cx="99.6" cy="128" r=".32" fill="none" stroke="#f0f" stroke-width=".17"/>
<circle cx="99.6" cy="119.1" r=".32" fill="#f0f"/>
<circle cx="99.6" cy="119.1" r=".32" fill="none" stroke="#f0f" stroke-width=".17"/>
<circle cx="99.6" cy="117.3" r=".32" fill="#f0f"/>
<circle cx="99.6" cy="117.3" r=".32" fill="none" stroke="#f0f" stroke-width=".17"/>
<circle cx="80" cy="129.8" r=".32" fill="#f0f"/>
<circle cx="80" cy="129.8" r=".32" fill="none" stroke="#f0f" stroke-width=".17"/>
<circle cx="71.1" cy="129.8" r=".32" fill="#f0f"/>
<circle cx="71.1" cy="129.8" r=".32" fill="none" stroke="#f0f" stroke-width=".17"/>
<circle cx="80" cy="119.1" r=".32" fill="#f0f"/>
<circle cx="80" cy="119.1" r=".32" fill="none" stroke="#f0f" stroke-width=".17"/>
<circle cx="65.8" cy="119.1" r=".32" fill="#f0f"/>
<circle cx="65.8" cy="119.1" r=".32" fill="none" stroke="#f0f" stroke-width=".17"/>
<circle cx="69.4" cy="138.7" r=".32" fill="#f0f"/>
<circle cx="69.4" cy="138.7" r=".32" fill="none" stroke="#f0f" stroke-width=".17"/>
<g font-size="1.6" fill="#000080">
<text x="30.3" y="21.9">J1</text>
<text x="48" y="22.9">JP1</text>
<text x="56.9" y="21.9">R1</text>
<text x="70.3" y="22.9">D1</text>
<text x="48" y="28.1">Led</text>
<text x="56.9" y="28.1">1K</text>
<text x="70.3" y="28.3">RA1</text>
<text x="48" y="33.6">JP2</text>
<text x="56.9" y="32.6">R2</text>
<text x="70.3" y="33.6">D2</text>
<text x="28.5" y="40.6">I/O1</text>
<text x="48" y="38.8">Led</text>
<text x="56.9" y="38.8">1K</text>
<text x="70.3" y="38.9">RE0</text>
<text x="48" y="46.1">JP3</text>
<text x="56.9" y="45">R3</text>
<text x="70.3" y="46.1">D3</text>
<text x="30.3" y="50.3">J3</text>
<text x="48" y="51.2">Led</text>
<text x="56.9" y="53.9">R4</text>
<text x="56.9" y="51.2">1K</text>
<text x="70.3" y="51.4">RC1</text>
<text x="48" y="54.9">JP4</text>
<text x="70.3" y="54.9">D4</text>
<text x="48" y="60.1">Led pwm</text>
<text x="56.9" y="60.1">1K</text>
<text x="70.3" y="60.3">RC2</text>
<text x="28.5" y="69">I/O3</text>
<text x="28.5" y="74.3">J4</text>
<text x="86.3" y="81.4">SW4</text>
<text x="56.9" y="85.2">JP5</text>
<text x="28.1" y="92.1">I/O4</text>
<text x="55.2" y="90.3">SW4</text>
<text x="56.9" y="95.8">JP6</text>
<text x="68.7" y="90.3">R5</text>
<text x="68.7" y="92.5">3K3</text>
<text x="87.2" y="92.1">SW3</text>
<text x="55.2" y="101">SW3</text>
<text x="74" y="101">R6</text>
<text x="30.3" y="105.5">J2</text>
<text x="74" y="103.1">3K3</text>
<text x="87.2" y="113.5">SW2</text>
<text x="56.9" y="117.2">JP7</text>
<text x="28.5" y="124.1">I/O2</text>
<text x="55.2" y="122.3">SW2</text>
<text x="68.7" y="122.3">R7</text>
<text x="68.7" y="124.5">3K3</text>
<text x="87.2" y="124.1">SW1</text>
<text x="56.9" y="127.8">JP8</text>
<text x="55.2" y="133">SW1</text>
<text x="74" y="133">R8</text>
<text x="74" y="135.1">3K3</text>
<text x="29.4" y="165.2">J5</text>
<text x="28.5" y="179.2">Power</text>
<text x="6.8" y="194.5">M3_1</text>
<text x="13.9" y="194.5">M3_2</text>
</g>
<g font-size="1.6">
<text x="18.7" y="25.6">RA0</text>
<text x="18.7" y="27.2">RA1</text>
<text x="18.7" y="28.9">RA2</text>
<text x="25.8" y="25.6">0</text>
<text x="25.8" y="27.2">1</text>
<text x="25.8" y="28.9">2</text>
<text x="18.7" y="30.5">RA3</text>
<text x="18.7" y="32.2">RA4</text>
<text x="18.7" y="33.8">RA5</text>
<text x="18.7" y="35.5">RE0</text>
<text x="25.8" y="30.5">3</text>
<text x="25.8" y="32.2">4</text>
<text x="25.8" y="33.8">5</text>
<text x="25.8" y="35.5">6</text>
<text x="18.7" y="37.1">RE1</text>
<text x="25.8" y="37.1">7</text>
<text x="18.7" y="54">RC0</text>
<text x="18.7" y="55.7">RC1</text>
<text x="18.7" y="57.3">RC2</text>
<text x="18.7" y="59">RD0</text>
<text x="25.8" y="54">8</text>
<text x="25.8" y="55.7">9</text>
<text x="25.8" y="57.3">10</text>
<text x="25.8" y="59">11</text>
<text x="18.7" y="60.6">RD1</text>
<text x="18.7" y="62.3">RD2</text>
<text x="18.7" y="63.9">RD3</text>
<text x="18.7" y="65.6">RE2</text>
<text x="25.8" y="60.6">12</text>
<text x="25.8" y="62.3">13</text>
<text x="25.8" y="63.9">14</text>
<text x="25.8" y="65.6">15</text>
<text x="18.7" y="77.1">RC4</text>
<text x="25.8" y="77.1">16</text>
<text x="18.7" y="78.8">RC5</text>
<text x="18.7" y="80.4">RC6</text>
<text x="18.7" y="82.1">RC7</text>
<text x="18.7" y="83.7">RD4</text>
<text x="25.8" y="78.8">17</text>
<text x="25.8" y="80.4">18</text>
<text x="25.8" y="82.1">19</text>
<text x="25.8" y="83.7">20</text>
<text x="97.8" y="81.4">5V</text>
<text x="18.7" y="85.4">RD5</text>
<text x="18.7" y="87">RD6</text>
<text x="18.7" y="88.7">RD7</text>
<text x="25.8" y="85.4">21</text>
<text x="25.8" y="87">22</text>
<text x="25.8" y="88.7">23</text>
<text x="83.3" y="85.3">1</text>
<text x="83.3" y="87.1">2</text>
<text x="91.9" y="85.3">3</text>
<text x="91.9" y="87.1">4</text>
<text x="83.3" y="96">1</text>
<text x="91.9" y="96">3</text>
<text x="83.3" y="97.7">2</text>
<text x="91.9" y="97.7">4</text>
<text x="18.7" y="109.1">RB0</text>
<text x="18.7" y="110.8">RB1</text>
<text x="18.7" y="112.4">RB2</text>
<text x="25.8" y="109.1">24</text>
<text x="25.8" y="110.8">25</text>
<text x="25.8" y="112.4">26</text>
<text x="97.8" y="113.5">5V</text>
<text x="18.7" y="114.1">RB3</text>
<text x="18.7" y="115.7">RB4</text>
<text x="18.7" y="117.4">RB5</text>
<text x="18.7" y="119">RB6</text>
<text x="25.8" y="114.1">27</text>
<text x="25.8" y="115.7">28</text>
<text x="25.8" y="117.4">29</text>
<text x="25.8" y="119">30</text>
<text x="83.3" y="117.3">1</text>
<text x="83.3" y="119.1">2</text>
<text x="91.9" y="117.3">3</text>
<text x="91.9" y="119.1">4</text>
<text x="18.7" y="120.7">RB7</text>
<text x="25.8" y="120.7">31</text>
<text x="83.3" y="128">1</text>
<text x="83.3" y="129.8">2</text>
<text x="91.9" y="128">3</text>
<text x="91.9" y="129.8">4</text>
<text x="28.3" y="154">RESET</text>
<text x="39.2" y="161.5">3.3V</text>
<text x="44.5" y="161.5">5V</text>
<text x="49.8" y="161.5">Vin</text>
<text x="23.5" y="167.6">Reset</text>
<text x="23.5" y="169.3">3.3V</text>
<text x="23.5" y="170.9">5V</text>
<text x="23.5" y="172.6">gnd</text>
<text x="23.5" y="174.2">gnd</text>
<text x="23.5" y="175.9">Vin</text>
<text x="228.3" y="191.3">Drawn</text>
<text x="235.5" y="191.8">Jallib group, Richard Zengerink</text>
<text x="228.2" y="195.1">Title</text>
<text x="235.3" y="196.8">Breadboard shield for jaluino medium</text>
<text x="228.2" y="200.4">Size</text>
<text x="230" y="202.2">A3</text>
<text x="235.3" y="200.4">Document Number</text>
<text x="235.3" y="202.2">Crumboard.dsn</text>
<text x="286.8" y="200.4">Rev</text>
<text x="288.6" y="202.2">1</text>
<text x="228.2" y="205.7">Date:</text>
<text x="237.4" y="205.7">Friday, April 16, 2010</text>
<text x="263.7" y="205.7">Sheet</text>
<text x="272.6" y="205.7">1</text>
<text x="278" y="205.7">of</text>
<text x="283.3" y="205.7">1</text>
</g>
<g font-size="1.6" fill="#004080">
<text x="30.3" y="25.6">1</text>
<text x="30.3" y="27.4">2</text>
<text x="30.3" y="29.2">3</text>
<text x="30.3" y="30.9">4</text>
<text x="30.3" y="32.7">5</text>
<text x="30.3" y="34.5">6</text>
<text x="30.3" y="36.3">7</text>
<text x="30.3" y="38.1">8</text>
<text x="30.3" y="54.1">1</text>
<text x="30.3" y="55.8">2</text>
<text x="30.3" y="57.6">3</text>
<text x="30.3" y="59.4">4</text>
<text x="30.3" y="61.2">5</text>
<text x="30.3" y="62.9">6</text>
<text x="30.3" y="64.7">7</text>
<text x="30.3" y="66.5">8</text>
<text x="30.3" y="77.2">1</text>
<text x="30.3" y="79">2</text>
<text x="30.3" y="80.7">3</text>
<text x="30.3" y="82.5">4</text>
<text x="30.3" y="84.3">5</text>
<text x="30.3" y="86.1">6</text>
<text x="30.3" y="87.8">7</text>
<text x="30.3" y="89.6">8</text>
<text x="30.3" y="109.2">1</text>
<text x="30.3" y="111">2</text>
<text x="30.3" y="112.7">3</text>
<text x="30.3" y="114.5">4</text>
<text x="30.3" y="116.3">5</text>
<text x="30.3" y="118.1">6</text>
<text x="30.3" y="119.8">7</text>
<text x="30.3" y="121.6">8</text>
<text x="30.3" y="167.9">1</text>
<text x="30.3" y="169.6">2</text>
<text x="30.3" y="171.4">3</text>
<text x="30.3" y="173.2">4</text>
<text x="30.3" y="175">5</text>
<text x="30.3" y="176.7">6</text>
</g>
<g font-size="1.3">
<text x="30.8" y="1.3">5</text>
<text x="88.9" y="1.3">4</text>
<text x="146.9" y="1.3">3</text>
<text x="205" y="1.3">2</text>
<text x="263.1" y="1.3">1</text>
<text x=".5" y="28.4">D</text>
<text x="292.6" y="28.4">D</text>
<text x=".5" y="79.5">C</text>
<text x="292.6" y="79.5">C</text>
<text x=".5" y="130.6">B</text>
<text x="292.6" y="130.6">B</text>
<text x=".5" y="181.7">A</text>
<text x="292.6" y="181.7">A</text>
<text x="30.8" y="207.4">5</text>
<text x="88.9" y="207.4">4</text>
<text x="146.9" y="207.4">3</text>
<text x="205" y="207.4">2</text>
<text x="263.1" y="207.4">1</text>
</g>
</svg>
